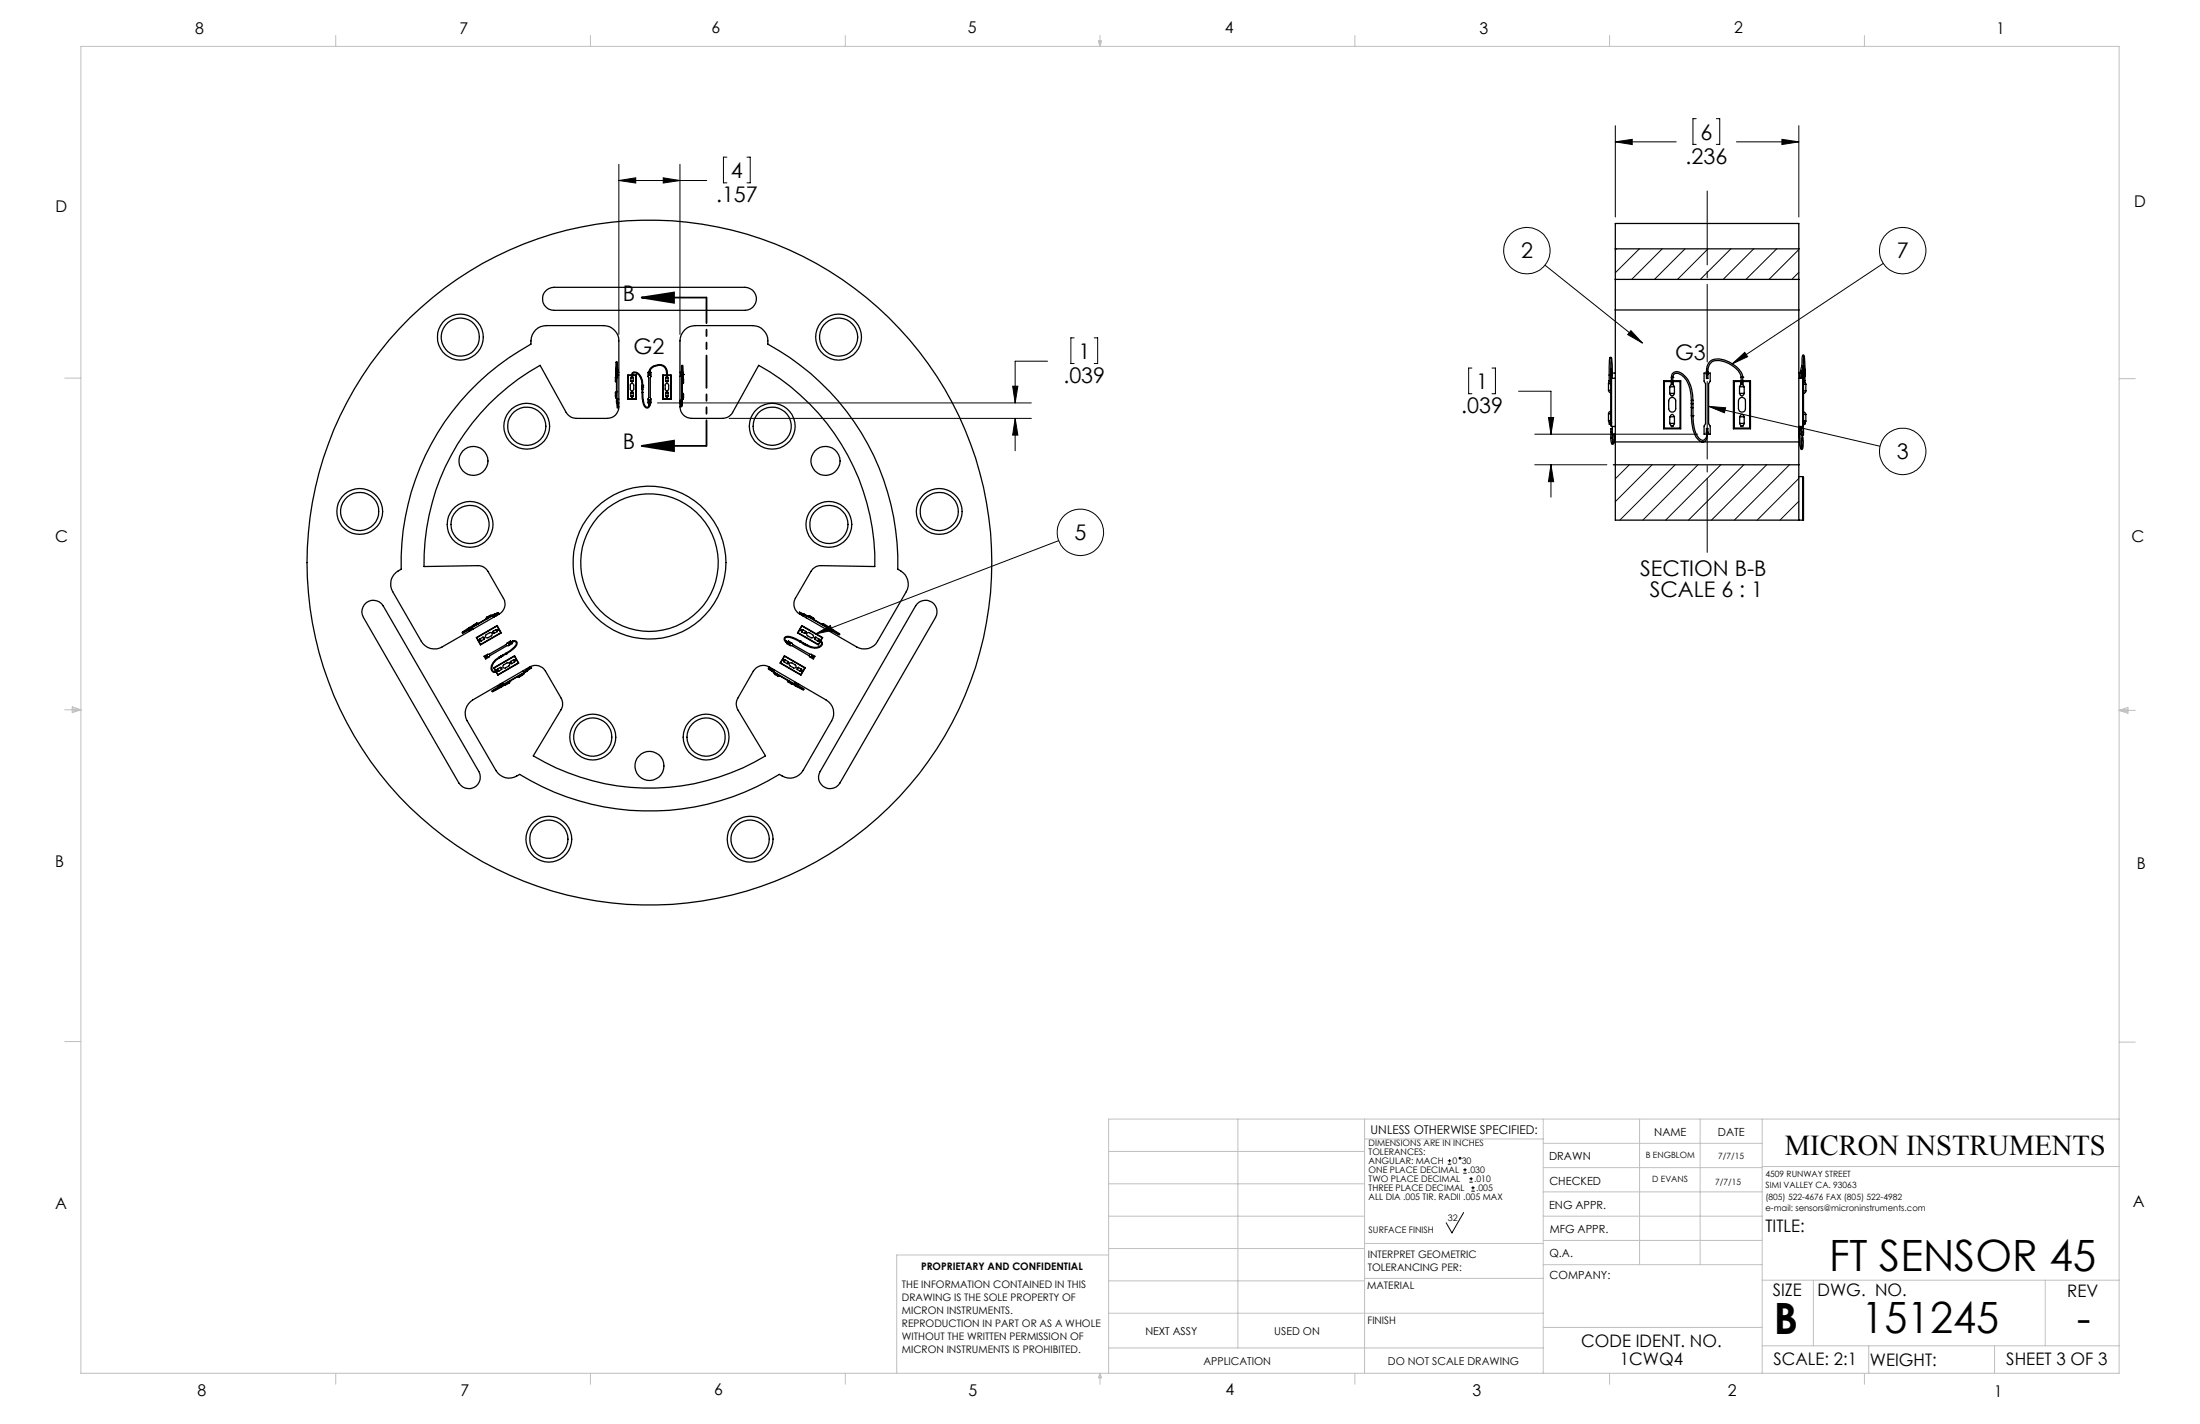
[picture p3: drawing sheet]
<svg xmlns="http://www.w3.org/2000/svg" width="432mm" height="279mm" viewBox="0 0 432 279" stroke-linecap="round" stroke-linejoin="round" font-family="sans-serif">
<g fill="none" stroke="#000" stroke-width=".2">
<path d="M121.5 32.2v33.4M121.5 35.4h17.2M121.5 35.4l3.3-.5v1zM130.2 34.9l3.3 .5-3.3 .5zM133.5 32.2v33.4M142.7 30.8h-.7v5.1h.7M146.6 30.8h.6v5.1h-.6M317 27.8l3.4-.5v1.1zM317 24.7v17.9M317 27.8h12M332.9 23.3h-.6v5h.6M336.9 23.3h.6v5h-.6"/>
<path d="M340.8 27.8h12.3M349.7 27.3l3.4 .5-3.4 .6zM353.1 24.7v17.9M303.2 52l19.2 15.3M317.3 48.8l-.3 .2M321.8 48.8l-4.8 4.7M326.2 48.8l-5.9 6M330.7 48.8l-6 6M335.2 48.8l-6 6M339.7 48.8l-6 6M344.2 48.8l-6 6M348.7 48.8l-6 6"/>
<path d="M353.1 49l-5.9 5.8M353.1 53.4l-1.4 1.4M369.6 51.7l-29.6 19.7M129 79.1h73.4M198.8 75.8h1l-.6 3.3zM205.6 70.9h-6.4v8.2M210.8 66.3h-.6v5h.6M214.8 66.3h.6v5h-.6M288.9 72.2h-.6v5.1h.6M292.8 72.2h.7v5.1h-.7M298.1 76.8h6.3v8.4M320.1 64.9l2.3 2.4-2.9-1.6z"/>
<path d="M335.4 79.7l3.3 .3-.2 1zM335.4 79.7l33.6 7.9M340 71.4l2.4-2.3 .6 .9zM143.1 82.1h59.3M199.2 82.1v6.3M199.2 82.1l.6 3.3h-1zM301.2 85.2h32M301.2 91.2h14.2M303.9 81.9h1l-.5 3.3zM304.4 91.2l.5 3.3h-1zM304.4 91.2v6.3M319.8 91.2l-2.8 2.7"/>
<path d="M324.3 91.2l-7.3 7.2M328.8 91.2l-10.9 10.9M333.3 91.2l-10.9 10.9M337.7 91.2l-10.8 10.9M342.3 91.2l-10.9 10.9M346.7 91.2l-10.8 10.9M351.2 91.2l-10.8 10.9M353.1 93.9l-8.2 8.2M353.1 98.4l-3.7 3.7M207.8 106.1l-47.7 18.3M160.1 124.4l2.9-1.7 .3 1zM284.2 228.4h.6"/>
<path d="M284.2 227.8h.6M284.5 227.4v.7M287.2 230.2h.7M287.2 229.5h.7M287.3 237.9l-2.3 4-1.2-2M287.5 229.2v.7M288.4 232h.7M288.4 231.3h.7M288.7 231v.6M288.8 233.7h.7M288.8 233h.7M289.1 232.7v.7"/>
<circle cx="299.7" cy="49.2" r="4.5"/>
<circle cx="373.4" cy="49.2" r="4.5"/>
<circle cx="373.4" cy="88.6" r="4.6"/>
<circle cx="212.1" cy="104.4" r="4.6"/>
<circle cx="286.6" cy="227.3" r=".16"/>
</g>
<path d="M125.9 58.4l6.4-1v2zM125.9 58.4h12.7M125.9 87.5l6.4-1v2zM125.9 87.5h12.7" fill="none" stroke="#000" stroke-width=".35"/>
<path d="M335.1 37.5v70.9" fill="none" stroke="#000" stroke-width=".2" stroke-dasharray="15.2 1.3 1.3 1.3" stroke-dashoffset=".7"/>
<path d="M138.7 87.5v-29.1" fill="none" stroke="#000" stroke-width=".35" stroke-dasharray="6.3 1.3 1.3 1.3 1.3 1.3" stroke-dashoffset="1.3"/>
<g fill="none" stroke="#000" stroke-width=".25">
<path d="M107.2 56.9l1-.5h.5h37.5a2.26 2.26 0 0 1 2.3 2.2 2.26 2.26 0 0 1-2.3 2.3h-37.5a2.25 2.25 0 0 1-2.1-1.5 2.25 2.25 0 0 1 .6-2.5zM317 54.8v6M317 48.8v-4.9h36.1v4.9M317 54.8h36.1M317 48.8v6M317 48.8h36.1M353.1 54.8v6M353.1 48.8v6M92.1 76.8a49.7 49.7 0 0 1 12.1-9.3 3.1 3.1 0 0 1 3-3.6h11.3a3 3 0 0 1 3 3v12.9a2.23 2.23 0 0 1-2.3 2.3h-6.1a2.34 2.34 0 0 1-2-1.2l-5.1-9.2a44.2 44.2 0 0 0-22.8 39.5l10.6-.2a2.21 2.21 0 0 1 2 1.1l3 5.3a2.21 2.21 0 0 1-.8 3.1l-11.2 6.4a2.97 2.97 0 0 1-4.1-1.1l-5.6-9.7a3 3 0 0 1 1.6-4.4 48.9 48.9 0 0 1 13.4-34.9zM120.8 74.8l.2 .2M120.8 77.7l.1 .4h.1M120.8 74.8h.2"/>
<path d="M120.8 74.1h.2M120.8 77.7h.2M120.8 74.1v.7M120.8 77.1v.6M120.9 73l-.1 1.1M120.9 73.8h.1zM120.9 72.4v.6M120.9 71v2M121 76.8l-.2 .3M121 78.8h.2M121 73.2h.2zM121 74.1h.1"/>
<path d="M121 73.9v.1M121 77l-.2 .1M121 76.9h.1M121 76.8h.1M121 73.8h.1M121 73.7h.1M121.1 71l.1 1.8M121.1 71.1l-.1 1.9h-.1M121.1 71h-.1l-.1 .1M121.1 80h.1M121.2 72.4l.1 .7M121.2 78.5h-.2v.5h.2"/>
<path d="M121.2 72.8h.1M121.2 72.8v.8h-.2M121.2 72.8h-.2l.1 5.4M121.2 78.3v.8M121.2 79.1h.3M121.2 73.1h.3M121.2 79.1v.8l-.1-.7M121.4 79.1l-.2 .9M121.5 73.6h-.4v4.7h.4M123.8 75.3l.2-.1 .4 .2v.9a.34 .34 0 0 1-.3 .4 .34 .34 0 0 1-.4-.4zM123.8 74.8l.2 .2 .3-.2M123.8 77.8l.2 .1 .3-.1"/>
<path d="M123.8 74.1h.5M123.8 74.8h.5M123.8 77.1l.2-.3h.1l.2 .3M123.8 77.1h.5M123.8 77.1v.6h.5v-.6M123.8 74.1v.7M124 73.6a.67 .67 0 0 1 .4-.6 .67 .67 0 0 1 .7 .1 2.65 2.65 0 0 1 1.1 2.5M124 73.6h.1M124 73.8h.1zM124 73.6l-.2 .5M124 77.9v.2h.1v-.2M124 73.7h-.7v4.5h1.5v-4.5h-.7"/>
<path d="M124 73.6h-.8v4.7h1.7v-4.7h-.8M124.1 73.6a.5 .5 0 0 1 .4-.5 .5 .5 0 0 1 .6 .2 2.56 2.56 0 0 1 .9 2.3M124.1 73.6h.1M124.1 73.6l.2 .5M124.3 74.1v.7M126 77a4.7 4.7 0 0 0 .6 2.8 .55 .55 0 0 0 .6 .2 .55 .55 0 0 0 .4-.6M126 76h.2zM126 77h.1M126 76.3h.2zM126 75.6h.2M126 77h.2M126 75.6v1.4"/>
<path d="M126.2 77v1a2.6 2.6 0 0 0 .7 1.9l.3-.1 .2-.4M126.2 76h.1M126.2 75.6h.1M126.2 75.6v1.4M127.4 78.9h.2M127.4 79.4v-.9h.2v.9M127.4 79.4h.2M127.4 72.8a1.9 1.9 0 0 1 1.5-1.2 1.9 1.9 0 0 1 1.9 .7l.2 1M127.4 73.3h.2zM127.4 72.8v.9h.2v-.9M127.4 72.8h.2M127.4 73.1h-.2v.8l.1 .2v3.9l-.1 .3v.8h.2"/>
<path d="M127.6 72.8a1.79 1.79 0 0 1 3-.4l.2 .9M127.6 73.1h.2v.8l-.2 .2v3.9l.2 .3v.8h-.2M130.6 75.4l.3-.2 .2 .1 .1 1a.34 .34 0 0 1-.3 .4 .34 .34 0 0 1-.3-.4zM130.7 74.8l.1 .2 .3-.2M130.7 77.8l.2 .1 .2-.1M130.7 74.1h.4M130.7 74.8h.4M130.7 77.1l.1-.3h.2l.1 .3M130.7 77.1h.4M130.7 77.1v.6h.4v-.6M130.7 74.1v.7M130.8 77.9v.2h.2v-.2"/>
<path d="M130.8 73.8h.2M130.8 73.3v.6l-.1 .2M130.8 73.3h.2M130.8 73.7h-.7v4.5h1.6v-4.5h-.7M130.8 73.6h-.7v4.7h1.6v-4.7h-.7M131 73.3v.6l.1 .2M131.1 74.1v.7M133.5 73.1h.3l-.1 .7 .2-.7v.4M133.5 79.1h.1M133.5 73.8h.3v4.8h-.3M133.5 78.6l.2 1.2 .2-.4-.1-.2-.1 .5v-1.1M133.8 78.9h.1z"/>
<path d="M133.8 73.6h.1M133.8 73.2h.1M133.8 78.6l-.1 .5M133.8 78.5h.1M133.8 73.9h.1M133.9 73.5h.1M133.9 77.1l.3 .3M133.9 74h.2zM133.9 73.3v5.7h-.1M133.9 77.4h.3M133.9 78h.3M133.9 78h.1"/>
<path d="M133.9 78.1v.1M133.9 78.2v.1M133.9 74.4h.3M133.9 75.1h.3M133.9 75.1h.1M133.9 73.5h.2M133.9 71.8v1.2h-.1v-1.3l.2 .1M134 71.7l.1 1.8M134.1 73.5v-.4l-.3-.1-.2 .8M134.1 73.5h.1M134.1 73.5l.1 .9M134.2 78l-.1 .3h-.2"/>
<path d="M134.2 75.1l-.1 .1-.2 .1v-.1M134.2 74.4v.7M134.2 77.4v.6M134.3 64.8a2.87 2.87 0 0 1 2.2-.9h11.2a3.1 3.1 0 0 1 3 3.6 48.7 48.7 0 0 1 25.5 44.2 3.1 3.1 0 0 1 1.7 4.4l-5.7 9.7a2.94 2.94 0 0 1-4.1 1.1l-11.1-6.4a2.26 2.26 0 0 1-.9-3.1l3.1-5.3a2.21 2.21 0 0 1 1.9-1.1l10.6 .2a44.2 44.2 0 0 0-22.8-39.5l-5.1 9.2a2.23 2.23 0 0 1-1.9 1.2h-6.2a2.29 2.29 0 0 1-2.2-2.3v-12.9a3.1 3.1 0 0 1 .8-2.1zM315.7 76.6l.1 .3 .4 .2M315.7 76.6h.5M315.7 75.3h.5M315.7 75.3v1.3M315.8 73.6v1.3l-.1 .4M315.8 74.7h.4zM315.8 73.6h.4M316 70.2l-.2 3.4"/>
<path d="M316.1 74.7h.1M316.2 72.4v.3M316.2 73.6h.2zM316.2 75.2v.1M316.2 74.9v.1M316.2 72.7h.2M316.2 72.7v10.8h.1M316.2 74.4h.1M316.3 70.2l.1 2.5M316.3 70.3l-.1 3.3M316.3 70.3l-.2-.2-.2 .2M316.4 73.2h.1"/>
<path d="M316.4 72.7v1.5M316.4 73.2h.6M317 60.8v25.9M317 60.8h36.1M317 74.2h-.7v9.5h.7M327.7 78.2a.69 .69 0 0 1 .8-.2 .69 .69 0 0 1 .4 .7v1.5a.69 .69 0 0 1-.7 .7 .69 .69 0 0 1-.7-.7v-1.5zM327.7 77.2l.4 .5 .3-.1 .2-.4M327.7 77.2h.9M327.7 75.9h.9M327.7 75.9v1.3M328 74a1.12 1.12 0 0 1 .7-1 1.12 1.12 0 0 1 1.2 .2 5.9 5.9 0 0 1 2.4 5.4M328 75.1h.3z"/>
<path d="M328 75.5l-.3 .4M328 74h.3M328 74v1.5M328 74.9h-1.3v9.1h3v-9.1h-1.4M328 74.7h-1.5v9.4h3.4v-9.4h-1.6M328.3 74a.78 .78 0 0 1 1.1-.7 4.5 4.5 0 0 1 2.5 4.1l.1 1.2M328.3 74h.1M328.3 75.5l.3 .4M328.3 74v1.5M328.6 75.9v1.3M332 79.2h.3M332 80h.3"/>
<path d="M332 78.6h.3M332 78.6v3M332.3 78.6v3M334.9 73a2.15 2.15 0 0 1 2.5-2.6 5.9 5.9 0 0 1 4.6 3.2l.1 .4M334.9 73h.1M334.9 73.5h.3zM334.9 73v1.3h.3v-1.3M334.9 73h.3M334.9 73.2h-.4v1.6l.3 .5v7.8l-.3 .5v1.6h1.2v-1.6l-.3-.5v-7.8l.3-.5v-1.6h-.5M335.2 73a1.91 1.91 0 0 1 2.2-2.3 4.8 4.8 0 0 1 4.3 3.3M341.4 78.2a.69 .69 0 0 1 .8-.2 .69 .69 0 0 1 .4 .7v1.5a.69 .69 0 0 1-.7 .7 .69 .69 0 0 1-.7-.7v-1.5zM341.4 77.2l.3 .4a.44 .44 0 0 0 .6-.4"/>
<path d="M341.4 77.2h.9M341.4 75.9h.9M341.4 75.9v1.3M341.7 75.1h.4M341.7 75.5l-.3 .4M341.7 74h.4M341.7 74v1.5M341.7 74.9h-1.3v9.1h3v-9.1h-1.3M341.7 74.7h-1.5v9.4h3.4v-9.4h-1.5M342.1 74h.1M342.1 75.5l.2 .4M342.1 74v1.5"/>
<path d="M342.3 75.9v1.3M353.1 74.2h.7v9.5h-.7M353.1 60.8v25.9M353.1 73.2h.2M353.7 71.9v-1.7l.1-.5h.2a9.3 9.3 0 0 1 .3 3.6v.5M353.7 73.5h.3zM353.7 72.8v1.4M353.7 72.8h.3M353.8 72l.2 1.8M353.8 74.3h.2M353.8 74.4h.2M353.9 72l-.4 2.2"/>
<path d="M354 70v1.8M354 73.8h.1M354 74.7h.3zM354 74h.1M354 75.4h.4M354 76.7h.4M354 73.8h.3M354 73.4v10.1h-.2M354.3 73.8l-.1-1.7-.2-.3h-.2a2.79 2.79 0 0 0-.5 1.7l-.1 .7M354.3 73.8v1.3l.1 .3M354.4 76.7l-.1 .3-.3 .2M354.4 75.4v1.3"/>
<path d="M315.7 82.5l.1 .7h.4M315.7 82.5h.5M315.7 81.2v1.3M316.2 80.7a.48 .48 0 0 0-.5 .5M316.2 84.8h.2M316.2 83h.1M316.2 81.1l-.5 .1M316.2 80.8v.1M316.2 85.9h.2M316.4 85.9l.2 1M316.4 84.1h-.2v1.8M316.4 83.7v2.2"/>
<path d="M316.4 85.2h.6M316.5 86.9h-.1M316.7 91.2h36.4M316.7 85.2l-.2 1.4M317 85.2l-.2 1.6-.2 .4h-.2l-.1-.3-.1-1M317 86.7v15.4h37v-8.4h-.2M317 86.7h36.1M327.7 83.1l.3 .6h.3l.3-.6M327.7 83.1h.9M327.7 81.8h.9M327.7 81.8l.4-.5h.2l.3 .5M327.7 81.8v1.3"/>
<path d="M328.6 81.8v1.3M332 81.6a6.9 6.9 0 0 0 1.4 4.7 .96 .96 0 0 0 1.2 .3 .96 .96 0 0 0 .4-1.2v.2a.83 .83 0 0 1-.6 .8 .83 .83 0 0 1-1-.4 6.1 6.1 0 0 1-1.1-4.4M332 81.6h.3M332.3 81.6h.1M334.9 84.1h.3v1h-.3zM334.9 84.8h.3zM341.5 83.1l.2 .6h.4l.2-.6M341.5 83.1h.8M341.5 81.8h.8M341.5 81.8l.3-.5 .3 .1 .2 .4M341.5 81.8v1.3M342.3 81.8v1.3"/>
<path d="M353.1 86.7v4.5M353.1 93.5h.7v8.6M353.1 91.2v10.9M353.1 85.2h.1M353.1 83.7v.9a10.3 10.3 0 0 0 .4 3.5l.2 .1a3.8 3.8 0 0 0 .1-2.5l-.3 2.2M353.4 83.7l.3 4.2M353.4 85.2h.3M353.7 83.7v1.6h.3v-1.3h-.3M353.7 84.8h.3zM354 80.8l.3 .2 .1 .3M354 81.3h.4M354 82.6h.4"/>
<path d="M354 82.6h.1M354 82.9v.1M354 83.2h.1M354.4 82.6l-.1 .6h-.3M354.4 81.3v1.3M71.5 118.6a2.25 2.25 0 0 1 3.7 .3l18.8 32.5a2.26 2.26 0 0 1-.9 3.1 2.26 2.26 0 0 1-3-.9l-18.8-32.5a2.14 2.14 0 0 1 .2-2.5zM180 118.5a2.26 2.26 0 0 1 3-.3 2.26 2.26 0 0 1 .6 2.9l-18.7 32.5a2.24 2.24 0 0 1-3.1 .8 2.24 2.24 0 0 1-.8-3zM90.8 124l-.1 .2h.2l1-.6-.1-.1-1 .6M92 123.6l.1 .3M92 123.4l.1 .1M92.2 123.1l-1.5 1M92.2 123.1l-.3 .3v.2l.8-.2"/>
<path d="M92.2 123.1h.1M92.2 123.1l.1 .1M92.3 123.2v.1M92.3 123.2l-.3 .3 .7-.2M92.3 123.3h.1M92.3 137.7l11.7-6.9a2.24 2.24 0 0 1 3.1 .9l3 5.3a2.34 2.34 0 0 1 0 2.3l-5.4 9a44.2 44.2 0 0 0 45.5 0l-5.4-9a2.23 2.23 0 0 1 0-2.3l3-5.3a2.29 2.29 0 0 1 3.2-.9l11.1 6.5a2.97 2.97 0 0 1 1.1 4.1l-5.6 9.8a3.1 3.1 0 0 1-4.6 .7 48.8 48.8 0 0 1-51 0 3.1 3.1 0 0 1-4.7-.7l-5.6-9.8a2.98 2.98 0 0 1 .6-3.7zM92.6 123.2l-.5 .1M92.6 123l-.3 .2M92.6 123l.1 .1M92.7 122.8l.1 .1zM92.7 122.8l-.5 .3M92.9 122.9h.1"/>
<path d="M93 122.6l-.3 .2M93.5 125.1l4.1-2.4 .8 1.5-4.1 2.3zM93.5 122.3h.4M93.6 125.1l3.9-2.3 .8 1.3-4 2.3zM93.7 122.4l-.1-.1-.6 .3v.2M93.7 122.4h.1M93.8 122.3v.1M94.2 125.3v.1a.24 .24 0 0 0-.1 .3 .24 .24 0 0 0 .4 0M94.2 125.3l.3 .4M94.8 125l.3 .1-.1 .3M94.8 125l.2 .4M94.8 125l-.6 .3"/>
<path d="M95 125.4l-.5 .3M95.3 128.9l.3-.2 .1 .1-.3 .2zM95.4 124.5l.7-.4a.35 .35 0 0 1 .5 .2 .35 .35 0 0 1-.2 .4l-.6 .4a.35 .35 0 0 1-.5-.1 .35 .35 0 0 1 .1-.5zM95.4 121.4h.1M95.5 121.1l-.1 .3M95.5 121.1l.1 .2M96.1 120.8l.1 .2M96.1 120.8l-.6 .3M96.2 121h.1M96.3 120.8h-.2M96.3 120.8l.1-.1 .1 .1M96.4 120.9h-.1"/>
<path d="M96.5 120.8h.1M96.6 120.8l-4 2.2M96.8 123.9a.22 .22 0 0 0-.1 .3 .22 .22 0 0 0 .3 0M96.8 123.9l.2 .3M96.9 121.1l-.2-.3-4.1 2.4 .2 .3M97 120.5h.1l.1 .1M97 120.5v.2zM97 120.5l-.3 .3M97.2 120.5l.3-.3h.4l-.1 .3-.9 .6M97.2 131.7l.1 .1M97.3 120.7l-.6 .2M97.3 131.7l-.4-.7 4.1-2.3 .8 1.4-4.1 2.4-.4-.7"/>
<path d="M97.3 120.8l.1 .1M97.3 131.6l-.3-.5 4-2.3 .7 1.3-3.9 2.3-.4-.6M97.4 123.5l.2 .1v.3M97.4 123.5l.2 .4M97.4 123.5l-.6 .4M97.5 131.6v.1M97.5 131.6l-.3 .1M97.5 131.7h.4M97.5 131.7l-.2 .1M97.6 123.9l-.6 .3M97.6 123.6h.2l-.2 .1M97.6 131.3l-.1 .3"/>
<path d="M97.6 131.3l.3 .4M97.7 120.3l-.4 .2M97.7 120.3l-.9 .7M98 128.9a2.64 2.64 0 0 0-1.6 2.5l.4 .5 .5-.1M98 128.9l.1 .1M98 134.7l-1.4 .9 .1 .1M98 134.7h.1M98.1 129a2.36 2.36 0 0 0-1.5 2.3l.2 .4h.4M98.1 134.2l.2 .3M98.2 131l.3 .3M98.2 131l-.6 .3M98.2 134.4l-.4 .4"/>
<path d="M98.2 131h.3v.3M98.3 134.7l-1.7 .9M98.3 128.7l.1 .2zM98.3 134.7l.1 .1M98.3 134.5l-.3 .2M98.4 134.8l-1.7 .9M98.4 134.8h-.1M98.4 128.9l-.3 .1M98.4 134.4l.1 .2zM98.5 131.3l-.6 .4M98.5 134.6l-.4 .2-.1-.1M98.6 134l.2 .3"/>
<path d="M98.6 128.6h.1M98.6 128.6l-.6 .3M98.7 128.6v.1M98.7 128.7l-.3 .2M98.7 130.6l.8-.5a.35 .35 0 0 1 .5 .1 .35 .35 0 0 1-.1 .5l-.9 .4-.3-.2zM98.8 134.3l-.3 .3M98.8 134.3l-.5 .2M98.8 134.3h.1M98.9 134.3l-.6 .4M99 134.3l.1 .1M99 134.3h.1M99.1 134.4l-.7 .4"/>
<path d="M99.2 134.2h-.1M99.2 128.2l.1 .1M99.2 128.2l-.6 .4M99.3 134.1l.1 .2M99.3 128.3h.1M99.3 128.3l-.6 .4M99.4 134.3l-.3 .1M99.9 133.8l.1 .2M100 134l-.6 .3M100 133.7v.3M100 133.7h.1M100.2 126v.2"/>
<path d="M100.2 126l-.4 .3 .1 .1 .3-.2M100.2 129.8a.23 .23 0 0 0-.1 .3 .23 .23 0 0 0 .3 .1M100.2 129.8l.2 .4M100.3 126l-.1-.2-.7 .4-.1 .2-3.4 2h-.3l-.7 .4 .3 .5 .7-.4 .1-.2 3.4-2h.3l.7-.4-.1-.2M100.6 125.8a.56 .56 0 0 1 .8 .1 .56 .56 0 0 1 0 .7 5.2 5.2 0 0 1-2.1 1.7M100.6 125.8l.1 .1M100.6 125.8l-.4 .2M100.7 125.9h.5l.2 .3a1.49 1.49 0 0 1-.8 1l-1.4 1M100.7 125.9l-.5 .3M100.8 129.5l.3 .1-.1 .3M100.8 129.5l.2 .4M100.8 129.5l-.6 .3"/>
<path d="M101 129.9l-.6 .3M101 129.5h.2l-.1 .1M101.7 132.7l-.1 .1h.4M101.8 132.6l.2 .2M102.4 132.3l.1 .2M102.5 132.5l-.5 .3M102.6 132.2h.1M102.7 131.6l.2 .3-4.1 2.4M102.7 132.1l.1 .2-.3 .2M102.8 132l-3.9 2.3M103.3 131.6l.1 .1M103.4 131.2l.1 .3"/>
<path d="M103.4 131.7l-.4 .2v-.1M103.5 131.5v.2h-.1M103.5 131.5l-.7 .4M104.2 131.1l-.7 .3M104.2 131l-.5 .5M104.3 131l-.9 .3M104.4 131.1h-.1M151.5 131.5v.2M151.5 131.4l.4 .4M151.5 131.7l4.3 2.5M151.6 131.6l-.1 .1zM151.6 131.2v.1"/>
<path d="M152 131.5l-.9-.4h-.3l.3 .3 .2 .1-.4-.3 1 .5M152 132v.2M152 132h.1M152 132.2l.2 .2M152 132l.2 .1M152 131.5l-.2 .3 4.1 2.4 .2-.3M152.2 132.4l.5 .3M152.3 132.2l-.1 .2M152.3 132.2h.1M152.9 132.5l-.2 .2M153 132.6l-.3 .1M153 132.6h.1"/>
<path d="M153.9 129.5h-.2l.1 .1M153.9 129.9l.6 .3M154 128.7l4 2.3-.8 1.5-4.1-2.4zM154 128.8l3.9 2.3-.7 1.3-4-2.3zM154.1 129.5l-.3 .1 .1 .3M154.2 125.9l.5 .3M154.3 125.8l-.2-.5 .2-.2a3.5 3.5 0 0 1 2.7 .8M154.3 125.8l-.1 .1M154.3 125.8l.5 .3M154.6 133.5l.1 .3M154.6 126l.1-.2 .7 .4 .2 .2 3.4 2h.2l.7 .4-.3 .5-4.2-2.6h-.3l-.7-.4 .2-.2M154.7 133.5v.1"/>
<path d="M154.7 129.8v.1a.22 .22 0 0 1 .1 .3 .22 .22 0 0 1-.3 0M154.7 129.8l-.2 .4M154.7 129.8l-.5-.3-.3 .4M154.7 133.8l.6 .4M154.8 126.1l-.1 .1M154.8 126.1l.3 .2-.1 .1-.3-.2M154.8 133.6h.1M154.8 133.6l-.1 .2M155 130.1h.4l.7 .4a.34 .34 0 0 1 .1 .4 .34 .34 0 0 1-.4 .2l-.8-.5-.1-.3zM155.3 134.2l.3 .1M155.4 134l-.1 .2M155.6 134.1h.1"/>
<path d="M155.6 134.3l.5 .2M155.7 134.2l-.1 .1zM155.8 134.2l.4 .2M155.9 134.2h-.1M156.1 133.9l.6 .7-.2 .1-.4-.2M156.1 134.5h.1M156.1 134.5l1.6 .8M156.2 134.2l-.1 .2 .3 .1M156.2 134.5h-.1M156.2 134.4h.1M156.2 134.4l-.1 .1M156.5 134.5h-.1"/>
<path d="M156.5 131.4l.6 .3M156.7 131l-.3 .1 .1 .2M156.7 131l-.2 .4M156.7 131l.6 .3M156.8 134.2l-.2 .3-.6-.4 .6 .5-.4-.2M156.9 120.1h.1M156.9 120.1l.7 .7M157 120.2l.7 .2M157 125.9l.6 .4M157.1 120.2l.6 .5M157.1 125.8a4.6 4.6 0 0 0-2.7-.9 .55 .55 0 0 0-.5 .5 .55 .55 0 0 0 .3 .5M157.1 125.8h.1"/>
<path d="M157.1 125.8l-.1 .1M157.1 125.8l.6 .4M157.3 131.3l.1 .3M157.3 131.3l-.2 .4M157.3 123.6h-.2l.2 .1M157.3 124l.6 .3M157.4 131.5v.2h-.3M157.6 123.5l-.3 .2v.3M157.6 120.9l.1-.3 .7 .4M157.6 135.3l.2-.1-1.1-.7v.2l1 .6M157.6 126.3l.7 .3M157.7 126.2l-.1 .1"/>
<path d="M157.7 126.2h.1M157.7 126.2l.6 .3M157.9 126.5h.1M158 120.6l-.2-.1v.1M158 120.6l-.1 .1M158 126.3l-.1 .2zM158 120.6l.3 .2v.1M158.2 123.9a.23 .23 0 0 1 0 .3 .23 .23 0 0 1-.3 .1M158.2 123.9l-.3 .4M158.2 123.9l-.6-.3-.3 .4M158.3 126.6h.1M158.3 121.2l.1-.3 4.1 2.4"/>
<path d="M158.3 126.5v.1M158.4 124.3l.3-.2 .8 .4a.34 .34 0 0 1 .1 .5 .34 .34 0 0 1-.4 .1l-.8-.4zM158.5 120.9l4 2.3M158.7 120.9v-.1l.4 .1M158.8 121h.1M159.1 120.9l-.2 .2M159.1 120.9l.6 .3M159.3 128.7l.3 .2v.1l-.4-.2zM159.6 121.5h.1M159.7 121.2l.1 .4M159.7 121.2l-.1 .3M159.7 121.5v.1"/>
<path d="M159.9 125.4l.6 .4M160.1 125l-.3 .1 .1 .3M160.1 125l-.2 .4M160.1 125l.6 .4M160.5 125.8h.3M160.7 125.4l.1 .2M160.7 125.4l-.2 .4M160.8 125.8l.2 .1M160.8 125.6l.1 .1M160.9 125.7l-.1 .1M160.9 125.7l.2 .1M161 125.7l.4-.6-4-2.3-.8 1.3 4 2.3 .3-.5"/>
<path d="M161 125.9a.53 .53 0 0 1 .2 .6 .53 .53 0 0 1-.4 .4 2.51 2.51 0 0 1-2.5-.4M161.1 125.8l.4-.7-4.1-2.4-.9 1.5 4.1 2.3 .4-.6M161.1 125.8a.67 .67 0 0 1 .3 .6 .67 .67 0 0 1-.5 .6 2.69 2.69 0 0 1-2.6-.4M161.1 125.8l-.1 .1M161.3 122.5h.1M161.6 122.4l-.3 .1M161.6 122.4l-.1 .2M161.6 122.4l.6 .3M162.1 122.9h.1M162.2 122.7l.3 .2M162.2 122.7l-.1 .2M162.3 123h.1"/>
<path d="M162.4 123.1h.1M162.5 122.9l-.1 .2M162.5 122.9l.7 .5M162.5 123.2l.6 .3M162.5 123.2h.1M162.5 123.3l.8 .3-.1 .2M162.5 123.3l.4 .3M162.5 123.3l-.2 .3M162.8 123.7l.7 .2M162.9 123.4l-.1 .1zM162.9 123.6l.3 .2M162.9 123.6l-.1 .3"/>
<path d="M163.1 123.5l1.6 1M163.2 123.4l.4 .3M163.2 123.4l1.6 1M163.2 123.4l-.1 .1M163.2 123.8l1.4 .7h.2l-.1-.1M163.2 123.8h.1"/>
<circle cx="90.3" cy="66.1" r="3.7"/>
<circle cx="90.4" cy="66.1" r="4.5"/>
<circle cx="164.6" cy="66.1" r="3.8"/>
<circle cx="164.6" cy="66.1" r="4.5"/>
<circle cx="92.9" cy="90.4" r="2.86"/>
<circle cx="103.4" cy="83.6" r="4.5"/>
<circle cx="103.4" cy="83.6" r="3.8"/>
<circle cx="151.6" cy="83.6" r="3.7"/>
<circle cx="151.6" cy="83.6" r="4.5"/>
<circle cx="162" cy="90.4" r="2.86"/>
<circle cx="70.6" cy="100.4" r="3.7"/>
<circle cx="70.6" cy="100.3" r="4.5"/>
<circle cx="92.3" cy="102.9" r="3.7"/>
<circle cx="92.3" cy="102.9" r="4.5"/>
<circle cx="127.5" cy="110.4" r="67.2"/>
<circle cx="127.5" cy="110.4" r="13.5"/>
<circle cx="127.5" cy="110.4" r="15"/>
<circle cx="162.7" cy="102.9" r="4.5"/>
<circle cx="162.7" cy="102.9" r="3.8"/>
<circle cx="184.3" cy="100.3" r="4.5"/>
<circle cx="184.3" cy="100.4" r="3.8"/>
<circle cx="116.3" cy="144.6" r="3.7"/>
<circle cx="116.4" cy="144.6" r="4.5"/>
<circle cx="127.5" cy="150.3" r="2.85"/>
<circle cx="138.6" cy="144.6" r="3.8"/>
<circle cx="138.6" cy="144.6" r="4.5"/>
<circle cx="107.7" cy="164.7" r="4.5"/>
<circle cx="107.7" cy="164.6" r="3.8"/>
<circle cx="147.2" cy="164.7" r="4.5"/>
<circle cx="147.2" cy="164.6" r="3.8"/>
</g>
<g fill="none" stroke="#c0c0c0" stroke-width=".2">
<path d="M15.9 9.1h400v260.4h-400zM65.9 6.9v2.2M115.9 6.9v2.2M165.9 6.9v2.2M215.6 8h.6l-.3 1.1zM215.7 8l.2 1.1M215.9 6.9v2.2M216 8l-.1 1.1M265.9 6.9v2.2M315.9 6.9v2.2M365.9 6.9v2.2M12.7 74.2h3.2"/>
<path d="M415.9 74.3h3.2M12.7 139.3h3.2M14.2 139.1l1.7 .2M14.2 138.7l1.7 .6-1.7 .5zM15.9 139.3l-1.7 .3M415.9 139.4h3.2M415.9 139.4l1.8-.6v1.2zM415.9 139.4l1.8 .3M417.7 139.2l-1.8 .2M12.7 204.4h3.2M243 219.6v44.9M267.8 219.6v49.9"/>
<path d="M302.9 219.6v49.9M321.8 219.6v28.5M333.7 219.6v28.5M345.9 219.6v49.9M415.9 204.5h3.2M415.9 219.6h-198.3v49.9M217.6 238.6h50.2M217.6 232.3h50.2M217.6 225.9h50.2M267.8 223.5h35.1M302.9 233.9h43M302.9 229.1h43"/>
<path d="M302.9 224.3h43M302.9 238.6h43M345.9 228.9h70M217.6 257.7h85.3M217.6 251.3h50.2M217.6 245h50.2M217.6 246.2h-41.6v23.3M267.8 250.8h35.1M267.8 244h35.1M302.9 248.1h43M302.9 243.4h43M345.9 251.2h70"/>
<path d="M355.9 251.2v12.9M401.4 251.2v12.9M65.9 269.5v2.1M115.9 269.5v2.1M165.9 269.5v2.1M215.9 269.5v2.1M215.9 269.5l.3 .8h-.6zM217.6 264.5h85.3M265.9 269.5v2.1M302.9 260.5h43M315.9 269.5v2.1M345.9 264.1h70"/>
<path d="M365.9 269.5v2.1M366.8 264.1v5.4M391.5 264.1v5.4"/>
</g>
<g fill="#000">
<path d="M198.8 75.8h1l-.6 3.3zM199.2 82.1l.6 3.3h-1zM121.5 35.4l3.3-.5v1zM130.2 34.9l3.3 .5-3.3 .5zM317 27.8l3.4-.5v1.1zM349.7 27.3l3.4 .5-3.4 .6z"/>
<path d="M125.9 87.5l6.4-1v2zM125.9 58.4l6.4-1v2z"/>
<path d="M303.9 81.9h1l-.5 3.3zM304.4 91.2l.5 3.3h-1z"/>
<path d="M160.1 124.4l2.9-1.7 .3 1zM320.1 64.9l2.3 2.4-2.9-1.6zM335.4 79.7l3.3 .3-.2 1zM340 71.4l2.4-2.3 .6 .9z"/>
</g>
<g font-size="8.5">
<text x="359" y="249.3">FT SENSOR 45</text>
<text x="348.1" y="261.8">B</text>
<text x="365.3" y="261.6">151245</text>
<text x="407.6" y="261.6">-</text>
</g>
<text font-size="5.6" x="350.3" y="226.7">MICRON INSTRUMENTS</text>
<g font-size="4.2">
<text x="333.8" y="27.4">6</text>
<text x="143.5" y="34.9">4</text>
<text x="330.8" y="32.1">.236</text>
<text x="140.5" y="39.7">.157</text>
<text x="298.5" y="50.7">2</text>
<text x="372.3" y="50.7">7</text>
<text x="122.2" y="59.1">B</text>
<text x="124.4" y="69.4">G2</text>
<text x="211.6" y="70.4">1</text>
<text x="328.8" y="70.6">G3</text>
<text x="208.7" y="75.1">.039</text>
<text x="289.7" y="76.3">1</text>
<text x="286.8" y="81.1">.039</text>
<text x="122.2" y="88.2">B</text>
<text x="372.3" y="90.1">3</text>
<text x="210.9" y="106">5</text>
<text x="321.9" y="113">SECTION B-B</text>
<text x="323.8" y="117.1">SCALE 6 : 1</text>
</g>
<g font-size="3.4">
<text x="346.5" y="241.7">TITLE:</text>
<text x="347.9" y="254.3">SIZE</text>
<text x="356.7" y="254.4">DWG. NO.</text>
<text x="405.7" y="254.5">REV</text>
<text x="310.4" y="264.4">CODE IDENT. NO.</text>
<text x="317.9" y="267.9">1CWQ4</text>
<text x="348.1" y="267.9">SCALE: 2:1</text>
<text x="367" y="268">WEIGHT:</text>
<text x="393.8" y="267.9">SHEET 3 OF 3</text>
</g>
<g font-size="3.2">
<text x="38.3" y="6.7">8</text>
<text x="90.2" y="6.7">7</text>
<text x="139.7" y="6.5">6</text>
<text x="190" y="6.5">5</text>
<text x="240.4" y="6.5">4</text>
<text x="290.4" y="6.7">3</text>
<text x="340.4" y="6.5">2</text>
<text x="391.9" y="6.7">1</text>
<text x="10.9" y="41.6">D</text>
<text x="418.9" y="40.7">D</text>
<text x="10.9" y="106.3">C</text>
<text x="418.4" y="106.4">C</text>
<text x="10.8" y="170.2">B</text>
<text x="419.4" y="170.6">B</text>
<text x="10.8" y="237.2">A</text>
<text x="418.6" y="236.8">A</text>
<text x="38.8" y="273.8">8</text>
<text x="90.4" y="273.8">7</text>
<text x="140.2" y="273.8">6</text>
<text x="190.1" y="273.9">5</text>
<text x="240.5" y="273.8">4</text>
<text x="289" y="273.9">3</text>
<text x="339.1" y="273.8">2</text>
<text x="391.4" y="274.1">1</text>
</g>
<text font-size="2.4" x="269" y="222.4">UNLESS OTHERWISE SPECIFIED:</text>
<g font-size="2.2">
<text x="304.1" y="227.7">DRAWN</text>
<text x="324.7" y="222.9">NAME</text>
<text x="337.2" y="222.9">DATE</text>
<text x="304.1" y="232.6">CHECKED</text>
<text x="304" y="237.2">ENG APPR.</text>
<text x="304.2" y="241.9">MFG APPR.</text>
<text x="304.1" y="246.7">Q.A.</text>
<text x="304.1" y="250.9">COMPANY:</text>
</g>
<g font-size="2.1">
<text x="224.8" y="262">NEXT ASSY</text>
<text x="250.1" y="261.9">USED ON</text>
<text x="236.2" y="267.8">APPLICATION</text>
<text x="272.4" y="267.8">DO NOT SCALE DRAWING</text>
</g>
<g font-size="2">
<text x="180.8" y="249.2">PROPRIETARY AND CONFIDENTIAL</text>
<text x="268.5" y="246.8">INTERPRET GEOMETRIC</text>
<text x="268.5" y="249.4">TOLERANCING PER:</text>
<text x="177" y="252.8">THE INFORMATION CONTAINED IN THIS</text>
<text x="177" y="255.3">DRAWING IS THE SOLE PROPERTY OF</text>
<text x="177" y="257.8">MICRON INSTRUMENTS.</text>
<text x="268.3" y="252.9">MATERIAL</text>
<text x="177" y="260.3">REPRODUCTION IN PART OR AS A WHOLE</text>
<text x="177" y="262.9">WITHOUT THE WRITTEN PERMISSION OF</text>
<text x="268.4" y="259.7">FINISH</text>
<text x="177" y="265.4">MICRON INSTRUMENTS IS PROHIBITED.</text>
</g>
<g font-size="1.8">
<text x="268.6" y="224.9">DIMENSIONS ARE IN INCHES</text>
<text x="268.6" y="226.6">TOLERANCES:</text>
<text x="268.6" y="233.7">THREE PLACE DECIMAL</text>
<text x="268.6" y="231.9">TWO PLACE DECIMAL</text>
<text x="268.6" y="230.2">ONE PLACE DECIMAL</text>
<text x="268.6" y="228.4">ANGULAR: MACH</text>
<text x="285.1" y="228.4">0</text>
<text x="286.9" y="228.4">30</text>
<text x="288.1" y="230.2">.030</text>
<text x="289.3" y="231.9">.010</text>
<text x="289.7" y="233.7">.005</text>
<text x="268.6" y="235.5">ALL DIA .005 TIR. RADII .005 MAX</text>
<text x="284.2" y="239.5">32</text>
<text x="268.6" y="241.9">SURFACE FINISH</text>
</g>
<g font-size="1.7">
<text x="323" y="227.1">B ENGBLOM</text>
<text x="337.3" y="227.3">7/7/15</text>
<text x="324.3" y="231.9">D EVANS</text>
<text x="336.7" y="232.6">7/7/15</text>
<text x="346.5" y="230.9">4509 RUNWAY STREET</text>
<text x="346.5" y="233.2">SIMI VALLEY CA. 93063</text>
<text x="346.5" y="235.4">(805) 522-4676 FAX (805) 522-4982</text>
<text x="346.5" y="237.7">e-mail: sensors@microninstruments.com</text>
</g>
</svg>
